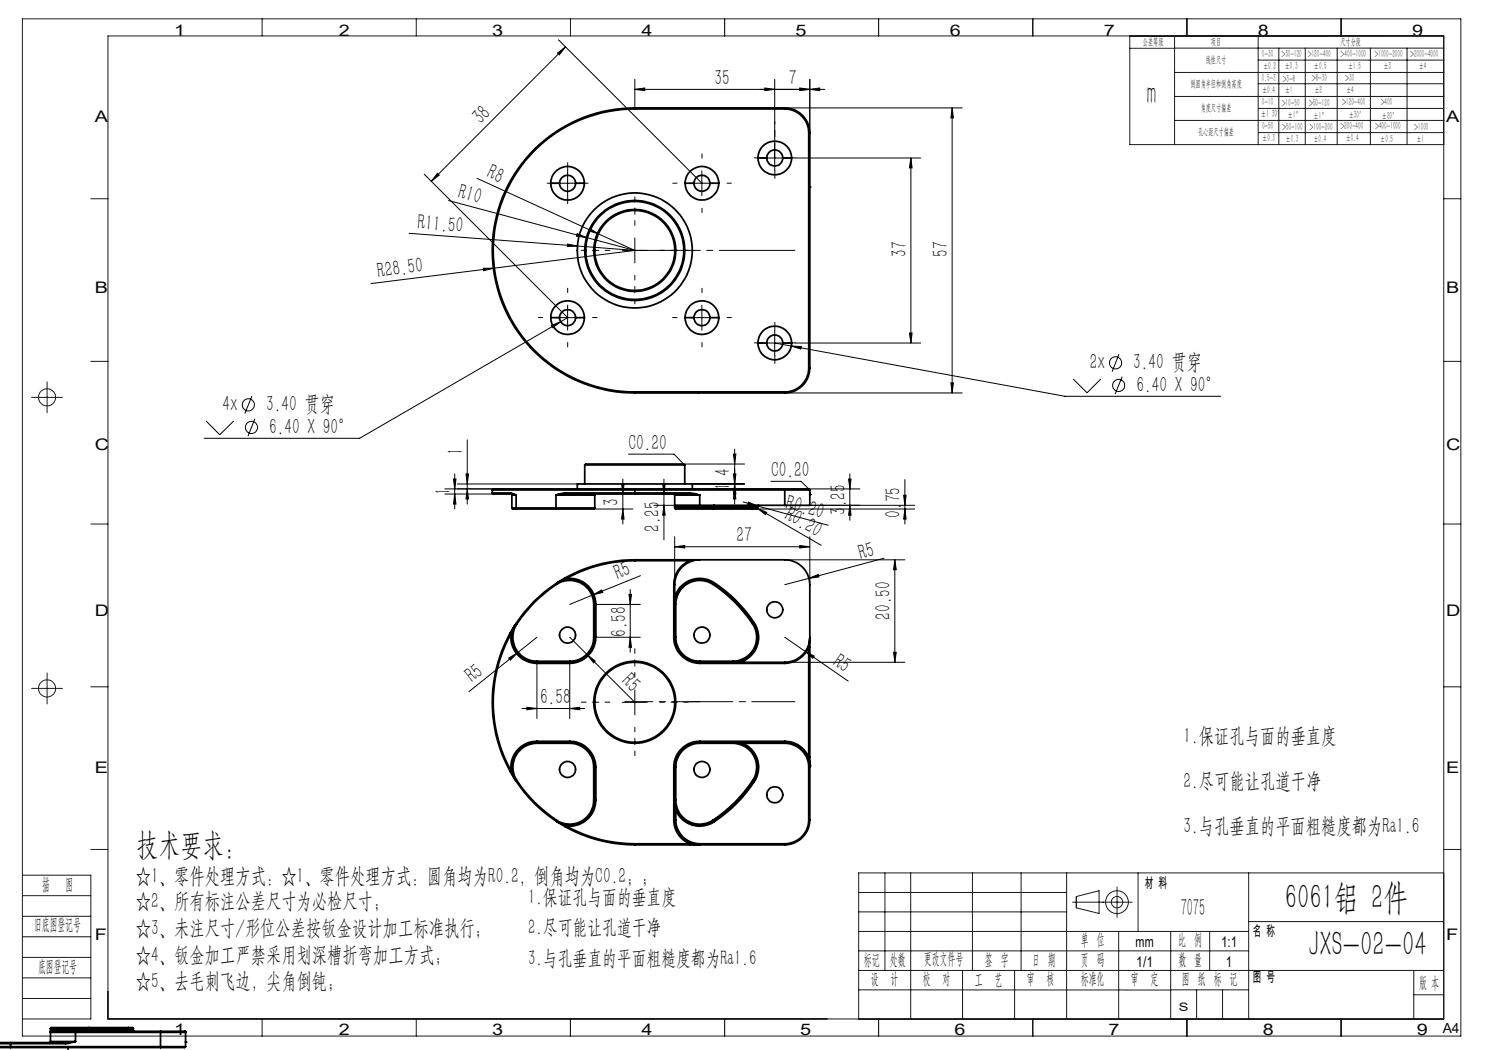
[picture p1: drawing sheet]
<svg xmlns="http://www.w3.org/2000/svg" width="297mm" height="210mm" viewBox="0 0 297 210" stroke-linecap="round" stroke-linejoin="round" font-family="sans-serif">
<g fill="none" stroke="#000" stroke-width=".2">
<path d="M111.5 10.6l1.6-1.2-1.2 1.6zM111.7 8l28.7 28.6M113.1 9.4l-26.8 26.9M127 17.9l1.9-.3v.5zM127 15.9v5.7M127 17.9h38M153 17.6l1.9 .3-1.9 .2zM154.9 15.9v18.2M159.9 17.6l2.1 .3-2.1 .2zM162 15.9v10.7M162 17.9l1.9-.3v.5zM84.8 34.8l28.7 28.7-1.4 .8"/>
<path d="M87.5 34.7l.3 .3-1.5 1.3zM95.4 35.7l24.3 11.1M111 36.6h5M113.5 34.2v4.9M137.9 36.6h5M140.4 34.2v4.9M152.4 31.6h5M157 21.6h35.4M159.1 31.6h25M182.2 31.6l.2 2h-.5zM182.2 31.6v37M190.4 21.6l.3 2h-.5z"/>
<path d="M190.4 21.6v57M81.8 46.7l45.2 3.4M89.7 40.1l27.6 7.4M96.7 53.6h2l-2 .5zM113.5 48.8l2 .4-2 .1zM115.4 46.7l1.9 .8-2-.3zM117.3 47.5l9.7 2.6M118 45.7l1.7 1.1-1.9-.6zM119.7 46.8l7.3 3.3M124.5 50.1h4.9M127 47.6v5M127 50.1l-52.8 6.6"/>
<path d="M50.4 79.2l-1.4 3.5M110.3 65.1l1.8-.8-1.6 1.2zM111 63.5h5M112.1 64.3l-40.2 23.4h-31.1M113.5 61v5M137.9 63.5h5M140.4 61v5M152.4 68.6h5M154.9 66.1v5M154.9 68.6l3.4 .6M157 78.6h35.4M158.3 69.2l54.7 10.1h31.1"/>
<path d="M158.3 69.2l2 .1-.1 .5zM159.1 68.6h25M181.9 66.6h.5l-.2 2zM190.2 76.6h.5l-.3 2zM214.6 75.8l2.8 2.8 2.8-2.8M223.8 70.8l-1.4 3.5M224.4 75.3l-1.4 3.5M41.2 84.2l2.8 2.8 2.7-2.8M51 83.7l-1.4 3.5M89 97.8h21.2M89 98.8h9.6M90.7 95.8h.5l-.3 2z"/>
<path d="M90.9 98.8l.3 2h-.5zM90.9 94.8v7M91.4 96.8h24.1M93.2 94.8h.5l-.2 2zM93.5 97.8l.2 2h-.5zM93.5 88v12.8M124.3 96.8h.5l-.2 2zM124.6 95.8v9M125.7 90.8h9.1l1.9 2h12.2M130.8 98.8h7.1M132.5 96.8h.5l-.2 2zM132.8 95.8v12.2"/>
<path d="M138.5 96.8h10.4M143.8 97.8h5.1M146.7 90.8h.5l-.3 2zM146.7 94.8h.5l-.3 2zM146.9 96.8l.3 2h-.5zM146.9 97.8l.3 2h-.5zM146.9 89.8v11M154.2 96.3h6l1.5 1.5h10.3M169.7 95.8h.5l-.2 2zM170 94.8v9.3M180.7 99.1h.5l-.2 2zM181 95.9v8.9"/>
<path d="M118.6 119l1.7-1 .2 .5zM118.6 119l-4.7 1.9M118.7 101.8h7.9M124.6 101.8l.2 2h-.5zM125.8 118.9h.5l-.3 2zM126 117.9v12.5M128.1 115.1l-9.5 3.9M130.8 101.1h9.1M132.8 101.1l.2 1.9h-.5zM134.9 107.3v9.6M134.9 109.4h27.1M134.9 109.4l2-.3v.5z"/>
<path d="M148.6 100.4l2.9 .8M149.7 100.4l1.8 .8-2-.3zM151.3 101.8h31.7M151.3 101.6l.2 .1M151.5 101.7l1.9 .8-.3 .4zM151.5 101.7l12.8 7.4M151.5 101.2l14.1 3.8M157 112h24M159.9 109.1l2.1 .3-2.1 .2zM161.8 115.7l1.9-.8 .1 .5zM161.8 115.7l-4.8 1.2M162 101.1h21"/>
<path d="M162 107.3v9.6M170 101.1l.2 1.9h-.5zM176.8 111.6l-15 4.1M179 112l.2 1.9h-.5zM179 112v20.5M181 101.8l.2 2h-.5zM101.7 131.6l1.8-1-1.4 1.4zM103.5 130.6l-9.7 7.7M107.4 127.5l-3.9 3.1M107.4 132.2v11.5M113.9 132.2v11.5M113.9 127.5l12.9 12.8"/>
<path d="M117.5 131l1.6 1.2-.4 .4zM119.2 127.5h8.9M119.2 120.9h8.9M126 127.5l.3 2h-.5zM127 138v5M157 132.5h24M157 127.5l12.7 8.7M161.1 130.3l1.7 .9-.2 .4zM178.7 130.4h.5l-.2 2.1zM104.4 141.7h12.5M105.4 141.5l2 .2-2 .2zM113.9 141.7l2.1-.2v.4z"/>
<path d="M124.5 140.5h4.9"/>
<circle cx="223.1" cy="72.6" r="1.21"/>
<circle cx="223.7" cy="77.1" r="1.2"/>
<circle cx="49.7" cy="81" r="1.2"/>
<circle cx="50.3" cy="85.5" r="1.21"/>
</g>
<g fill="none" stroke="#191924" stroke-width=".2">
<path d="M4.5 3.8h287.7v203.4h-287.7zM52.4 3.8v3.4M83.3 3.8v3.4M114.1 3.8v3.4M144.9 3.8v3.4M175.7 3.8v3.4M206.6 3.8v3.4M226 7.2v21.7h62.7M226 9.7h8.9M234.9 7.2v21.7M234.9 9.6h53.8M234.9 14.5h53.8"/>
<path d="M234.9 19.3h53.8M237.4 3.8v3.4M251.6 7.2v21.7M251.7 12h37M251.7 16.7h37M255.8 9.6v19.3M261.1 9.6v19.3M267.4 9.6v19.3M268.2 3.8v3.4M274.1 9.6v7.2M274.1 16.9v12M281.4 9.6v7.2"/>
<path d="M281.4 16.9v12M18.2 39.7h3.4M234.9 24.1h53.8M251.7 21.7h37M251.7 26.5h37M288.7 39.7h3.5M6.3 79.5h6.2M9.4 76.4v6.1M18.2 72.3h3.4M288.7 72.3h3.5M18.2 104.8h3.4M288.7 104.8h3.5"/>
<path d="M6.3 137.7h6.2M9.4 134.6v6.2M18.2 137.4h3.4M288.7 137.4h3.5M4.5 175h13.7v28.8h-13.7M4.5 179.1h13.7M18.2 169.9h3.4M171.7 178.5h41.6M177 174.6v19.5M182.1 174.6v29.2M194.5 174.6v19.5M204.2 174.6v19.5"/>
<path d="M213.3 174.6v29.2M215.3 179.3l4.5-1.2v4.6l-4.5-1.1zM223.4 177.4v6.1M227.6 174.6v11.7M249.7 174.6v29.2M288.7 174.6h-117v29.2h117M288.7 169.9h3.5M4.5 191.5h13.7M4.5 183.3h13.7M4.5 187.4h13.7M4.5 195.6h13.7M4.5 199.7h13.7"/>
<path d="M171.7 194.1h117M171.7 198h62.4M171.7 190.2h78M171.7 182.4h41.6M171.7 186.3h78M192.5 194.1v9.7M202.9 194.1v9.7M214.5 180.4h11.9M223.7 186.3v17.5M234.1 198h15.6M234.1 186.3v17.5M239.3 198v5.8"/>
<path d="M241.9 186.3v7.8M244.5 198v5.8M249.7 184.3h39M282.8 194.1v9.7M282.8 199h5.9M52.4 203.8v3.4M83.3 203.8v3.4M114.1 203.8v3.4M144.9 203.8v3.4M175.7 203.8v3.4M206.6 203.8v3.4M237.4 203.8v3.4"/>
<path d="M268.2 203.8v3.4M288.7 203.8h-267.1v-196.6h267.1v196.6"/>
<circle cx="9.4" cy="79.5" r="1.71"/>
<circle cx="9.4" cy="137.7" r="1.71"/>
<circle cx="223.4" cy="180.4" r="2.28"/>
<circle cx="223.4" cy="180.4" r="1.14"/>
</g>
<path d="M159 50.1h-34" fill="none" stroke="#000" stroke-width=".2" stroke-dasharray="30.5 1.3 1.3 1.3" stroke-dashoffset="15.4"/>
<path d="M122 50.1h-5.7M127 45.1v-5.7M127 55.1v5.7M132 50.1h5.7M127 135.4v-5.7M122 140.4h-5.7M127 145.4v5.7M132 140.4h5.7" fill="none" stroke="#000" stroke-width=".2" stroke-dasharray="30.5 1.3 1.3 1.3" stroke-dashoffset="29.5"/>
<g fill="none" stroke="#000" stroke-width=".2" stroke-dasharray="30.5 1.3 1.3 1.3">
<path d="M111 36.6h-1.6M113.5 34.1v-1.6M113.5 39.1v1.6M116 36.6h1.6M135.4 36.6h-.9M140.4 31.6v-.8M145.4 36.6h.9M152.5 31.6h-1.6M155 34.1v1.6M157.5 31.6h1.6M113.5 58.5v-.8M140.4 41.6v.9"/>
<path d="M140.4 58.5v-.8M108.5 63.5h-.8M113.5 68.5v.9M118.5 63.5h.9M135.4 63.5h-.9M140.4 68.5v.9M145.4 63.5h.9M152.5 68.6h-1.6M155 66.1v-1.6M155 71.1v1.6M157.5 68.6h1.6"/>
</g>
<path d="M155 29.1v-4.8" fill="none" stroke="#000" stroke-width=".2" stroke-dasharray="30.5 1.3 1.3 1.3" stroke-dashoffset="30"/>
<path d="M125 140.3h15" fill="none" stroke="#000" stroke-width=".2" stroke-dasharray="30.5 1.3 1.3 1.3" stroke-dashoffset="24.9"/>
<path d="M159 140.3h-21" fill="none" stroke="#000" stroke-width=".2" stroke-dasharray="30.5 1.3 1.3 1.3" stroke-dashoffset="21.9"/>
<g fill="#000">
<path d="M96.7 53.6h2l-2 .5zM113.5 48.8l2 .4-2 .1zM115.4 46.7l1.9 .8-2-.3zM118 45.7l1.7 1.1-1.9-.6zM118.6 119l1.7-1 .2 .5zM151.5 101.7l1.9 .8-.3 .4zM149.7 100.4l1.8 .8-2-.3zM161.8 115.7l1.9-.8 .1 .5zM101.7 131.6l1.8-1-1.4 1.4zM117.5 131l1.6 1.2-.4 .4zM161.1 130.3l1.7 .9-.2 .4z"/>
<path d="M111.5 10.6l1.6-1.2-1.2 1.6zM87.5 34.7l.3 .3-1.5 1.3z"/>
<path d="M153 17.6l1.9 .3-1.9 .2zM162 17.9l1.9-.3v.5z"/>
<path d="M159.9 17.6l2.1 .3-2.1 .2zM127 17.9l1.9-.3v.5z"/>
<path d="M158.3 69.2l1.9 .6 .1-.5zM110.3 65.1l.2 .4 1.6-1.2zM105.4 141.5l2 .2-2 .2zM113.9 141.7l2.1-.2v.4zM134.9 109.4l2-.3v.5zM159.9 109.1l2.1 .3-2.1 .2z"/>
<path d="M124.3 96.8h.5l-.2 2zM124.6 101.8l.2 2h-.5zM90.7 95.8h.5l-.3 2zM90.9 98.8l.3 2h-.5zM190.4 21.6l.3 2h-.5zM190.2 76.6h.5l-.3 2zM182.2 31.6l.2 2h-.5zM181.9 66.6h.5l-.2 2z"/>
<path d="M146.9 96.8l.3 2h-.5zM146.7 90.8h.5l-.3 2zM93.5 97.8l.2 2h-.5zM93.2 94.8h.5l-.2 2zM146.9 97.8l.3 2h-.5zM146.7 94.8h.5l-.3 2zM181 101.8l.2 2h-.5zM180.7 99.1h.5l-.2 2zM132.8 101.1l.2 1.9h-.5zM132.5 96.8h.5l-.2 2zM126 127.5l.3 2h-.5zM125.8 118.9h.5l-.3 2zM178.7 130.4h.5l-.2 2.1zM179 112l.2 1.9h-.5z"/>
<path d="M169.7 95.8h.5l-.2 2zM170 101.1l.2 1.9h-.5z"/>
</g>
<g fill="none" stroke="#000" stroke-width=".35">
<path d="M110.2 36.6a3.4 3.4 0 0 1 3.3-3.3 3.4 3.4 0 0 1 3.4 3.3M110.2 36.6a3.4 3.4 0 0 0 3.3 3.4 3.4 3.4 0 0 0 3.4-3.4M110.2 36.6h1.7M111.9 36.6a1.61 1.61 0 0 1 1.6-1.5 1.61 1.61 0 0 1 1.6 1.5M111.9 36.6a1.61 1.61 0 0 0 1.6 1.7 1.61 1.61 0 0 0 1.6-1.7M115.1 36.6h1.8M127 21.8a28.3 28.3 0 0 0-28.4 28.3 28.3 28.3 0 0 0 28.4 28.3M127 21.6a28.5 28.5 0 0 0-28.5 28.5 28.5 28.5 0 0 0 28.5 28.5M127 21.6v.2M127 21.6h30M127 21.8h30M137 36.6a3.4 3.4 0 0 1 3.4-3.3 3.4 3.4 0 0 1 3.4 3.3"/>
<path d="M137 36.6a3.4 3.4 0 0 0 3.4 3.4 3.4 3.4 0 0 0 3.4-3.4M137 36.6h1.8M138.8 36.6a1.61 1.61 0 0 1 1.6-1.5 1.61 1.61 0 0 1 1.6 1.5M138.8 36.6a1.61 1.61 0 0 0 1.6 1.7 1.61 1.61 0 0 0 1.6-1.7M142 36.6h1.8M151.6 31.6a3.4 3.4 0 0 1 3.4-3.4 3.4 3.4 0 0 1 3.3 3.4M151.6 31.6a3.4 3.4 0 0 0 3.4 3.4 3.4 3.4 0 0 0 3.3-3.4M151.6 31.6h1.8M153.4 31.6a1.61 1.61 0 0 1 1.6-1.6 1.61 1.61 0 0 1 1.6 1.6M153.4 31.6a1.61 1.61 0 0 0 1.6 1.6 1.61 1.61 0 0 0 1.6-1.6M156.6 31.6h1.7M157 21.6a5.1 5.1 0 0 1 5 5"/>
<path d="M157 21.8a4.8 4.8 0 0 1 4.7 4.8M157 21.6v.2M161.7 26.6h.3M161.7 26.6v47M162 37.4h.1M162 26.6v47M116.9 50.1a10 10 0 0 0 10 10 10 10 0 0 0 10-10M116.9 50.1h.3M117.2 50.1a9.8 9.8 0 0 0 9.7 9.8 9.8 9.8 0 0 0 9.8-9.8M118.7 50.1a8.2 8.2 0 0 0 8.2 8.2 8.2 8.2 0 0 0 8.2-8.2M118.7 50.1h.3M119 50.1a8 8 0 0 0 7.9 8 8 8 0 0 0 8-8"/>
<path d="M127 40.1a10 10 0 0 1 9.9 10M127 40.3a9.8 9.8 0 0 1 9.7 9.8M127 40.1a10 10 0 0 0-10.1 10M127 40.3a9.8 9.8 0 0 0-9.8 9.8M127 41.9a8.2 8.2 0 0 1 8.1 8.2M127 41.9a8.2 8.2 0 0 0-8.3 8.2M127 42.1a8 8 0 0 0-8 8M127 42.1a8 8 0 0 1 7.9 8M127 40.1v.2M127 41.9v.2M134.9 50.1h.2M136.7 50.1h.2"/>
<path d="M110.2 63.5a3.4 3.4 0 0 1 3.3-3.3 3.4 3.4 0 0 1 3.4 3.3M110.2 63.5a3.4 3.4 0 0 0 3.3 3.4 3.4 3.4 0 0 0 3.4-3.4M110.2 63.5h1.7M111.9 63.5a1.61 1.61 0 0 1 1.6-1.6 1.61 1.61 0 0 1 1.6 1.6M111.9 63.5a1.61 1.61 0 0 0 1.6 1.6 1.61 1.61 0 0 0 1.6-1.6M115.1 63.5h1.8M127 78.4v.2M127 78.4h30M127 78.6h30M137 63.5a3.4 3.4 0 0 1 3.4-3.3 3.4 3.4 0 0 1 3.4 3.3M137 63.5a3.4 3.4 0 0 0 3.4 3.4 3.4 3.4 0 0 0 3.4-3.4M137 63.5h1.8"/>
<path d="M138.8 63.5a1.61 1.61 0 0 1 1.6-1.6 1.61 1.61 0 0 1 1.6 1.6M138.8 63.5a1.61 1.61 0 0 0 1.6 1.6 1.61 1.61 0 0 0 1.6-1.6M139.7 78.6h.1M142 63.5h1.8M151.6 68.6a3.4 3.4 0 0 1 3.4-3.4 3.4 3.4 0 0 1 3.3 3.4M151.6 68.6a3.4 3.4 0 0 0 3.4 3.4 3.4 3.4 0 0 0 3.3-3.4M151.6 68.6h1.8M153.4 68.6a1.61 1.61 0 0 1 1.6-1.6 1.61 1.61 0 0 1 1.6 1.6M153.4 68.6a1.61 1.61 0 0 0 1.6 1.6 1.61 1.61 0 0 0 1.6-1.6M156.6 68.6h1.7M157 78.4v.2M161.7 73.6a4.8 4.8 0 0 1-4.7 4.8"/>
<path d="M161.7 73.6h.3M162 73.6a5 5 0 0 1-5 5M98.5 98h63.5M98.5 98.6h3.6M98.5 98.6l.1 .2h3.6M98.5 98v.6M102.1 98.6l1.1 .4M102.1 98.6l.1 .2M102.2 98.8l.2 .2M102.2 98.8l1 .2M102.4 99h.8M102.4 99v2.6"/>
<path d="M103.2 99v2.6M111.2 99h7.8M111.2 99v2.6M113.1 98.6h24.8M113.1 98.6l-1.9 .4M113.1 98.6l.1 .2M113.2 98.8h13.8M113.2 98.8l-2 .2M115.5 97.8v-1h23v1M116.9 93h20M116.9 93l.3-.2h19.5l.2 .2M116.9 93v3.8"/>
<path d="M119 99v2.6M119.2 98.8l-.2 .2M127 97.8h-28.4l-.1 .2M127 97.8v1M127 98.8h10.9M127 97.8h30M134.8 98.8l.1 .2M134.9 99h5M134.9 99v2.1h5M136.9 93v3.8M137.9 98.8l2 .2M137.9 98.6l2 .4"/>
<path d="M137.9 98.6v.2M139.9 99v2.1M157 97.8h3.3a2.08 2.08 0 0 1 1.7 .2M157 97.8v3.3M162 98.9h.1M162 98v3.1h-5M102.4 101.6l.2 .2h.8M102.4 101.6h.8M103.2 101.6h8M103.2 101.6l.2 .2M103.4 101.8h7.9M111.2 101.6h7.8"/>
<path d="M111.2 101.6l.1 .2M111.2 116.7l.1 .2M111.2 116.7a5 5 0 0 1 7.8 4.2M111.2 116.7a26.8 26.8 0 0 0-8 8M111.3 116.9a27.7 27.7 0 0 0-7.9 7.9M111.3 116.9a4.8 4.8 0 0 1 7.4 4M113.1 115.6l-1.7 .9M113.1 115.6l.1 .1M113.2 115.7l-1.7 .8M113.2 115.7a5.2 5.2 0 0 1 6 5.2M119 101.6l-.2 .2h-7.5M127 112.1a28.8 28.8 0 0 0-13.8 3.6"/>
<path d="M127 112a28.3 28.3 0 0 0-13.9 3.6M127 112v.1M127 112h10.9M127 112.1h10.9M134.8 116.9h.1M134.8 116.9v10.6M134.9 101.2h7.8M134.9 101.1v.1M134.9 101.6h7.8M134.9 101.6l.2 .2h7.5M134.9 119.4v1.5M134.9 116.9a5 5 0 0 1 5-4.9h17.1a5 5 0 0 1 5 4.9v10.6a5.1 5.1 0 0 1-5 5"/>
<path d="M134.9 101.2v.4M134.9 116.9v2.5M137.9 112.1a5.2 5.2 0 0 0-3.1 4.8M137.9 112h1.8M137.9 112v.1M139.7 112h.1M139.7 112l-1.8 .1M139.9 101.1h17.1M142.6 101.8h7.9M142.6 116.9a4.8 4.8 0 0 0-7.5 4M142.6 116.9a27.7 27.7 0 0 1 7.9 7.9M142.7 101.6l-.1 .2"/>
<path d="M142.7 101.2h8M142.7 101.6h8M142.7 116.7a5 5 0 0 0-7.8 4.2M142.7 116.7l-.1 .2M142.7 116.7a28 28 0 0 1 8 8M142.7 101.2v.4M142.8 116.5a5.2 5.2 0 0 0-7.9 2.9M142.8 116.5l-.1 .2M142.8 116.5a27.8 27.8 0 0 1 8 8.1M142.8 101.1l-.1 .1M150.7 101.6l-.2 .2M150.7 101.2h.8"/>
<path d="M150.7 101.6h.8M150.7 101.2v.4M150.8 101.1l-.1 .1M151.5 101.6l-.1 .2h-.9M151.5 101.2v.4M151.7 101.1l-.2 .1M102.1 126.6l.9-1.7-.8 1.8M102.1 126.6a28.6 28.6 0 0 0 0 27.7M102.1 126.6l.1 .1M102.2 126.7a5.2 5.2 0 0 0 5.2 6M102.2 126.7a28.2 28.2 0 0 0 0 27.5M103.2 124.7a5 5 0 0 0 4.2 7.8"/>
<path d="M103.2 124.7l.2 .1M103.4 124.8a4.8 4.8 0 0 0 4 7.4M107.4 132.2v.3M107.4 132.5v.2M107.4 132.2h6.5M107.4 132.5h6.5M107.4 132.7h6.5M113.9 132.2v.3M113.9 132.5v.2M118.7 127.5a4.8 4.8 0 0 1-4.8 4.7M118.7 120.9h.3M118.7 127.5h.3"/>
<path d="M118.7 120.9v6.6M119 127.5a5.1 5.1 0 0 1-5.1 5M119 120.9h.2M119 127.5h.2M119 120.9v6.6M119.2 127.5a5.3 5.3 0 0 1-5.3 5.2M119.2 120.9v6.6M134.8 127.5a5.2 5.2 0 0 0 5.1 5.2M134.8 127.5h.1M134.9 127.5a5.1 5.1 0 0 0 5 5M134.9 127.5h.2M134.9 120.9h.2"/>
<path d="M134.9 120.9v6.6M135.1 127.5a4.8 4.8 0 0 0 4.8 4.7M135.1 120.9v6.6M139.9 132.2v.3M139.9 132.5v.2M139.9 132.2h6.6M139.9 132.5h6.6M139.9 132.7h17.1M146.5 132.2v.3M146.5 132.5h1.5M148 132.5h9M150.5 124.8a4.8 4.8 0 0 1-4 7.4"/>
<path d="M150.7 124.7l-.2 .1M150.7 124.7a5 5 0 0 1-4.2 7.8M150.8 124.6l-.1 .1M150.8 124.6a5.2 5.2 0 0 1-2.8 7.9M157 132.5v.2M161.7 129.5a5.3 5.3 0 0 1-4.7 3.2M161.7 129.5v21.9M161.7 129.5h.3M161.9 127.8l-.2 1.7M162 127.8v1.7M162 129.5v21.9M102.1 154.3l.9 1.7"/>
<path d="M102.2 154.2l.8 1.7M102.2 154.2l-.1 .1M103.2 156.2a28 28 0 0 0 8 8M103.4 156.1a27.7 27.7 0 0 0 7.9 7.9M103.4 156.1l-.2 .1M107.4 148.7a4.8 4.8 0 0 0-4 7.4M107.4 148.4a5 5 0 0 0-4.2 7.8M107.4 148.4v.3M107.4 148.3a5.2 5.2 0 0 0-5.2 5.9M107.4 148.3v.1M107.4 148.7h6.5M107.4 148.4h6.5"/>
<path d="M107.4 148.3h6.5M113.9 148.7a4.8 4.8 0 0 1 4.8 4.7M113.9 148.4v.3M113.9 148.4a5.1 5.1 0 0 1 5.1 5M113.9 148.3v.1M113.9 148.3a5.2 5.2 0 0 1 5.3 5.1M118.7 153.4h.3M118.7 140.5a8.2 8.2 0 0 1 8.2-8.3 8.2 8.2 0 0 1 8.2 8.3M118.7 140.5a8.2 8.2 0 0 0 8.3 8.2M118.7 153.4v6.6M118.7 140.5h.3M119 153.4h.2"/>
<path d="M119 140.5a8 8 0 0 1 7.9-8 8 8 0 0 1 8 8M119 140.5a7.9 7.9 0 0 0 8 7.9M119 153.4v6.6M119.2 153.4v6.6M127 148.4v.3M134.8 153.4h.1M134.8 153.4v10.6M134.9 153.4h.2M134.9 140.5a7.9 7.9 0 0 1-7.9 7.9M134.9 153.4v10.6M134.9 140.5h.2M135.1 140.5a8.2 8.2 0 0 1-8.1 8.2"/>
<path d="M135.1 153.4v6.6M139.9 148.7a4.8 4.8 0 0 0-4.8 4.7M139.9 148.4a5.1 5.1 0 0 0-5 5M139.9 148.4v.3M139.9 148.3v.1M139.9 148.3a5.2 5.2 0 0 0-5.1 5.1M139.9 148.7h6.6M139.9 148.4h6.6M139.9 148.3h17.1M146.5 148.7a4.8 4.8 0 0 1 4 7.4M146.5 148.4v.3M146.5 148.4a5 5 0 0 1 4.2 7.8"/>
<path d="M146.5 148.4l.8 .1M146.5 148.4h.7M147.2 148.4l.1 .1M147.2 148.4h1.3M147.3 148.5l1.2 .2M148.5 148.7a5.2 5.2 0 0 1 2.3 7.6M148.5 148.4v.3M148.5 148.7h8.5M148.5 148.4h8.5M150.5 156.1l.2 .1M150.5 156.1a27.7 27.7 0 0 1-7.9 7.9M150.7 156.2a29.2 29.2 0 0 1-8 8"/>
<path d="M150.7 156.2l.1 .1M150.8 156.3a28.2 28.2 0 0 1-8 8.1M157 148.7a4.8 4.8 0 0 1 4.7 4.7M157 148.4a5.1 5.1 0 0 1 5 5M157 148.4v.3M157 148.3v.1M157 148.3a5.1 5.1 0 0 1 4.7 3.1M161.7 153.4h.3M161.7 151.4l.2 1.8M161.7 153.4v10.6M161.7 151.4h.3M162 153.2h.1"/>
<path d="M162 151.4v1.8M162 153.4v10.6M111.3 164l-.1 .2M111.5 164.4l1.7 .8M111.5 164.4l1.6 .9M113.1 165.3a28.2 28.2 0 0 0 13.9 3.7M113.2 165.2a28.4 28.4 0 0 0 13.8 3.6M113.2 165.2l-.1 .1M118.7 160a4.8 4.8 0 0 1-7.4 4M118.7 160h.3M119 160a5 5 0 0 1-7.8 4.2M119 160h.2"/>
<path d="M119.2 160a5.2 5.2 0 0 1-6 5.2M127 168.8v.2M127 168.8h10.9M127 169h10.9M134.8 164a5.1 5.1 0 0 0 3.1 4.8M134.8 164h.1M134.9 164h.2M134.9 164a5.1 5.1 0 0 0 5 5M135 160.8l.1 1.2M135.1 160a4.8 4.8 0 0 0 7.5 4M135.1 160h-.1a5 5 0 0 0 7.7 4.2M135.1 162a5.2 5.2 0 0 0 7.7 2.4"/>
<path d="M135.1 164a4.8 4.8 0 0 0 4.8 4.8M135.1 162v2M135.3 162h-.2M137.9 168.8l1.7 .1-1.7 .1M137.9 168.8v.2M139.9 168.8v.2M139.9 168.8h17.1M139.9 169h17.1M142.6 164l.1 .2M142.7 164.2l.1 .2M157 168.8v.2M161.7 164a4.8 4.8 0 0 1-4.7 4.8"/>
<path d="M161.7 164h.3M162 164a5.1 5.1 0 0 1-5 5M0 209.3h37.1M0 208.7h13.1M0 208.5h2.1M0 209.5h2.1M2.1 208.5v1M2.1 208.5h11M2.1 209.5h30M10.1 208.3l-.2 .2M10.1 208.3h5M10.1 205.7h7.8"/>
<path d="M10.1 205.7v2.6M10.2 206.3l-.1 .1zM10.3 206.3l-.2 .2h5M10.3 206.3h4.8M10.5 206.1h7.4M10.5 206.1l-.2 .2M10.5 206.1l-.3 .2M13.1 208.5v.2M13.6 209.5v.6M15.1 208.3l-2 .2M15.1 208.3l-2 .4M15.1 206.3v.2"/>
<path d="M15.1 206.5v1.8M15.1 206.5h17M15.1 206.3h17M17.7 205.5h-7.5l-.1 .2M17.7 205.5l.2 .2M17.7 205.5h8M17.9 206.1l.1 .2M17.9 206.1h8M17.9 205.7h8M17.9 205.7v.4M25.7 205.5h.9l.1 .2M25.7 205.5l.2 .2"/>
<path d="M25.9 206.1l.1 .2M25.9 206.1h.8M25.9 205.7h.8M25.9 205.7v.4M26.7 206.1l.2 .2M26.7 205.7v.4M32.1 206.3v.2M32.1 206.3h4.8M32.1 206.5v3M36.9 206.3l.2 .2h-5M36.9 206.3h.2v3M37.1 208.4h.1"/>
<path d="M37.1 209.3l-.2 .2h-4.8"/>
<circle cx="127" cy="50.1" r="11.5"/>
<circle cx="113.5" cy="127" r="1.6"/>
<circle cx="140.4" cy="127" r="1.61"/>
<circle cx="155" cy="122" r="1.6"/>
<circle cx="113.5" cy="153.9" r="1.59"/>
<circle cx="140.4" cy="153.9" r="1.6"/>
<circle cx="155" cy="158.9" r="1.61"/>
</g>
<g font-size="7.1">
<text x="257" y="181.8">6061铝 2件</text>
<text x="261.7" y="191.1">JXS-02-04</text>
</g>
<text font-size="6.3" fill="#0a0605" x="229.4" y="20.8">m</text>
<text font-size="6.3" x="27.3" y="170.9">技术要求：</text>
<text font-size="5" fill="#0a0605" x="236.1" y="183.2">7075</text>
<g font-size="4.4">
<text x="142.9" y="17">35</text>
<text x="157.8" y="17">7</text>
<text x="96.2" y="25" transform="rotate(-45 96.2 25)">38</text>
<text x="97.2" y="35.5" transform="rotate(25 97.2 35.5)">R8</text>
<text x="91.4" y="39.7" transform="rotate(15 91.4 39.7)">R10</text>
<text x="83.4" y="45.9" transform="rotate(4 83.4 45.9)">R11.50</text>
<text x="181.3" y="51.4" transform="rotate(-90 181.3 51.4)">37</text>
<text x="189.6" y="51.4" transform="rotate(-90 189.6 51.4)">57</text>
<text x="75.6" y="55.6" transform="rotate(-7 75.6 55.6)">R28.50</text>
<text x="217.9" y="73.9">2x</text>
<text x="226.7" y="73.9">3.40 贯穿</text>
<text x="44.5" y="82.3">4x</text>
<text x="53.2" y="82.3">3.40 贯穿</text>
<text x="227.3" y="78.4">6.40 X 90°</text>
<text x="53.8" y="86.8">6.40 X 90°</text>
<text x="125.7" y="90">C0.20</text>
<text x="92.6" y="91" transform="rotate(-90 92.6 91)">1</text>
<text x="146.1" y="95.2" transform="rotate(-90 146.1 95.2)">4</text>
<text x="154.2" y="95.4">C0.20</text>
<text x="90.1" y="99" transform="rotate(-90 90.1 99)">1</text>
<text x="123.7" y="101.3" transform="rotate(-90 123.7 101.3)">3</text>
<text x="146.1" y="97.9" transform="rotate(-90 146.1 97.9)">1</text>
<text x="157" y="101.8" transform="rotate(15 157 101.8)">R0.20</text>
<text x="131.9" y="106.4" transform="rotate(-90 131.9 106.4)">2.25</text>
<text x="156.7" y="103.7" transform="rotate(30 156.7 103.7)">R0.20</text>
<text x="169.1" y="103" transform="rotate(-90 169.1 103)">3.25</text>
<text x="180.1" y="103.6" transform="rotate(-90 180.1 103.6)">0.75</text>
<text x="147.3" y="108.5">27</text>
<text x="172.1" y="112" transform="rotate(-15 172.1 112)">R5</text>
<text x="123.5" y="116.1" transform="rotate(-22 123.5 116.1)">R5</text>
<text x="178.1" y="123.9" transform="rotate(-90 178.1 123.9)">20.50</text>
<text x="125.2" y="127.4" transform="rotate(-90 125.2 127.4)">6.58</text>
<text x="94.5" y="136.7" transform="rotate(-39 94.5 136.7)">R5</text>
<text x="124.2" y="136.4" transform="rotate(45 124.2 136.4)">R5</text>
<text x="166.3" y="132.9" transform="rotate(35 166.3 132.9)">R5</text>
<text x="108" y="140.8">6.58</text>
<text x="236.7" y="148.6">1.保证孔与面的垂直度</text>
<text x="236.7" y="157.6">2.尽可能让孔道干净</text>
<text x="236.7" y="166.6">3.与孔垂直的平面粗糙度都为Ra1.6</text>
<text x="27.2" y="176.7">☆1、零件处理方式：☆1、零件处理方式：圆角均为R0.2，倒角均为C0.2；；</text>
</g>
<g font-size="4.4" fill="#0a0605">
<text x="27.2" y="181.7">☆2、所有标注公差尺寸为必检尺寸；</text>
<text x="27.2" y="187">☆3、未注尺寸/形位公差按钣金设计加工标准执行；</text>
<text x="27.2" y="192.3">☆4、钣金加工严禁采用划深槽折弯加工方式；</text>
<text x="27.2" y="197.7">☆5、去毛刺飞边，尖角倒钝；</text>
</g>
<g font-size="4.2">
<text x="105.6" y="180.8">1.保证孔与面的垂直度</text>
<text x="105.6" y="186.9">2.尽可能让孔道干净</text>
<text x="105.6" y="192.9">3.与孔垂直的平面粗糙度都为Ra1.6</text>
</g>
<g font-size="3.4" fill="#0a0605">
<text x="8.4" y="178">描</text>
<text x="13.1" y="178">图</text>
<text x="6.8" y="186">旧底图登记号</text>
<text x="7.6" y="194.4">底图登记号</text>
</g>
<g font-size="3.3" fill="#0a0605">
<text x="216.2" y="189">单 位</text>
<text x="235.7" y="189">比 例</text>
<text x="172.8" y="192.9">标记</text>
<text x="174.2" y="196.7">设</text>
<text x="178" y="192.9">处数</text>
<text x="178.1" y="196.7">计</text>
<text x="184.6" y="196.8">校</text>
<text x="184.8" y="192.9">更改文件号</text>
<text x="188.5" y="196.8">对</text>
<text x="195" y="196.9">工</text>
<text x="197" y="192.9">签 字</text>
<text x="198.9" y="196.9">艺</text>
<text x="205.4" y="196.8">审</text>
<text x="206.4" y="192.9">日 期</text>
<text x="209.3" y="196.8">核</text>
<text x="216.2" y="196.8">标准化</text>
<text x="216.2" y="193">页 码</text>
<text x="226.2" y="196.8">审</text>
<text x="230.1" y="196.8">定</text>
<text x="235.7" y="192.9">数 量</text>
<text x="236.4" y="196.8">图 纸 标 记</text>
<text x="283.8" y="197.5">版 本</text>
</g>
<g font-size="3.2" fill="#0a0605">
<text x="34.9" y="7.2">1</text>
<text x="67.8" y="7.2">2</text>
<text x="98.4" y="7.1">3</text>
<text x="128.3" y="7.2">4</text>
<text x="159.1" y="7.1">5</text>
<text x="190" y="7.1">6</text>
<text x="220.8" y="7.2">7</text>
<text x="251.6" y="7.1">8</text>
<text x="282.4" y="7.1">9</text>
<text x="19" y="24.3">A</text>
<text x="289.2" y="24.3">A</text>
<text x="19" y="58.6">B</text>
<text x="289.2" y="58.6">B</text>
<text x="19" y="90">C</text>
<text x="289.2" y="90">C</text>
<text x="19" y="123.1">D</text>
<text x="289.2" y="123.1">D</text>
<text x="19" y="154.6">E</text>
<text x="289.2" y="154.6">E</text>
<text x="19" y="187.9">F</text>
<text x="289.2" y="187.9">F</text>
<text x="34.9" y="207">1</text>
<text x="67.8" y="207">2</text>
<text x="98.4" y="207">3</text>
<text x="128.3" y="207">4</text>
<text x="160.1" y="207">5</text>
<text x="190.9" y="207">6</text>
<text x="221.7" y="207">7</text>
<text x="252.5" y="207">8</text>
<text x="283.4" y="207">9</text>
</g>
<g font-size="3" fill="#0a0605">
<text x="227.1" y="189.5">mm</text>
<text x="244.2" y="189.5">1:1</text>
<text x="227.3" y="193.3">1/1</text>
<text x="245.2" y="193.4">1</text>
</g>
<g font-size="2.8" fill="#0a0605">
<text x="229" y="177.6">材 料</text>
<text x="250.6" y="187.2">名 称</text>
<text x="250.6" y="196.4">图 号</text>
<text x="288.5" y="206.5">A4</text>
</g>
<text font-size="2.3" fill="#0a0605" x="235.8" y="202.1">S</text>
<text font-size="2.1" fill="#0a0605" x="252.2" y="23.4">±1 30′ ±1</text>
<g font-size="2" fill="#0a0605">
<text x="228.6" y="8.9">公差等级</text>
<text x="242.2" y="9">项目</text>
<text x="252.4" y="11.4">0-30</text>
<text x="256.3" y="11.3">&gt;30-120</text>
<text x="261.6" y="11.4">&gt;120-400</text>
<text x="268.1" y="8.9">尺寸分段</text>
<text x="268.1" y="11.4">&gt;400-1000</text>
<text x="274.9" y="11.4">&gt;1000-2000</text>
<text x="282" y="11.5">&gt;2000-4000</text>
<text x="238.1" y="17.4">倒圆角半径和倒角高度</text>
<text x="241.2" y="12.5">线性尺寸</text>
<text x="252.4" y="16.3">0.5-3</text>
<text x="252.6" y="13.9">±0.2</text>
<text x="256.5" y="16.4">&gt;3-6</text>
<text x="257" y="13.8">±0.3</text>
<text x="262.4" y="16.2">&gt;6-30</text>
<text x="262.8" y="13.9">±0.5</text>
<text x="269" y="16.2">&gt;30</text>
<text x="269.6" y="13.8">±1.5</text>
<text x="276.7" y="13.8">±3</text>
<text x="283.8" y="13.8">±4</text>
<text x="240.1" y="22.2">角度尺寸偏差</text>
<text x="252.4" y="21">0-10</text>
<text x="252.4" y="18.5">±0.4</text>
<text x="256.3" y="21.1">&gt;10-50</text>
<text x="257" y="18.6">±1</text>
<text x="261.8" y="21.1">&gt;50-120</text>
<text x="262.7" y="23.8">±1°</text>
<text x="262.9" y="18.7">±2</text>
<text x="268.4" y="21">&gt;120-400</text>
<text x="269.2" y="18.6">±4</text>
<text x="269.7" y="23.7">±30′</text>
<text x="276.1" y="21">&gt;400</text>
<text x="276.4" y="23.8">±20′</text>
<text x="239.6" y="27.1">孔心距尺寸偏差</text>
<text x="252.4" y="25.9">0-50</text>
<text x="252.4" y="28.2">±0.3</text>
<text x="256.4" y="26">&gt;50-100</text>
<text x="257.1" y="28.3">±0.3</text>
<text x="261.9" y="26">&gt;100-200</text>
<text x="262.7" y="28.4">±0.4</text>
<text x="268.1" y="25.9">&gt;200-400</text>
<text x="269.2" y="28.2">±0.4</text>
<text x="275" y="25.8">&gt;400-1000</text>
<text x="276.1" y="28.3">±0.5</text>
<text x="282.9" y="26">&gt;1000</text>
<text x="283.3" y="28.4">±1</text>
</g>
<text font-size="1.9" fill="#0a0605" x="259.1" y="23.7">°</text>
</svg>
